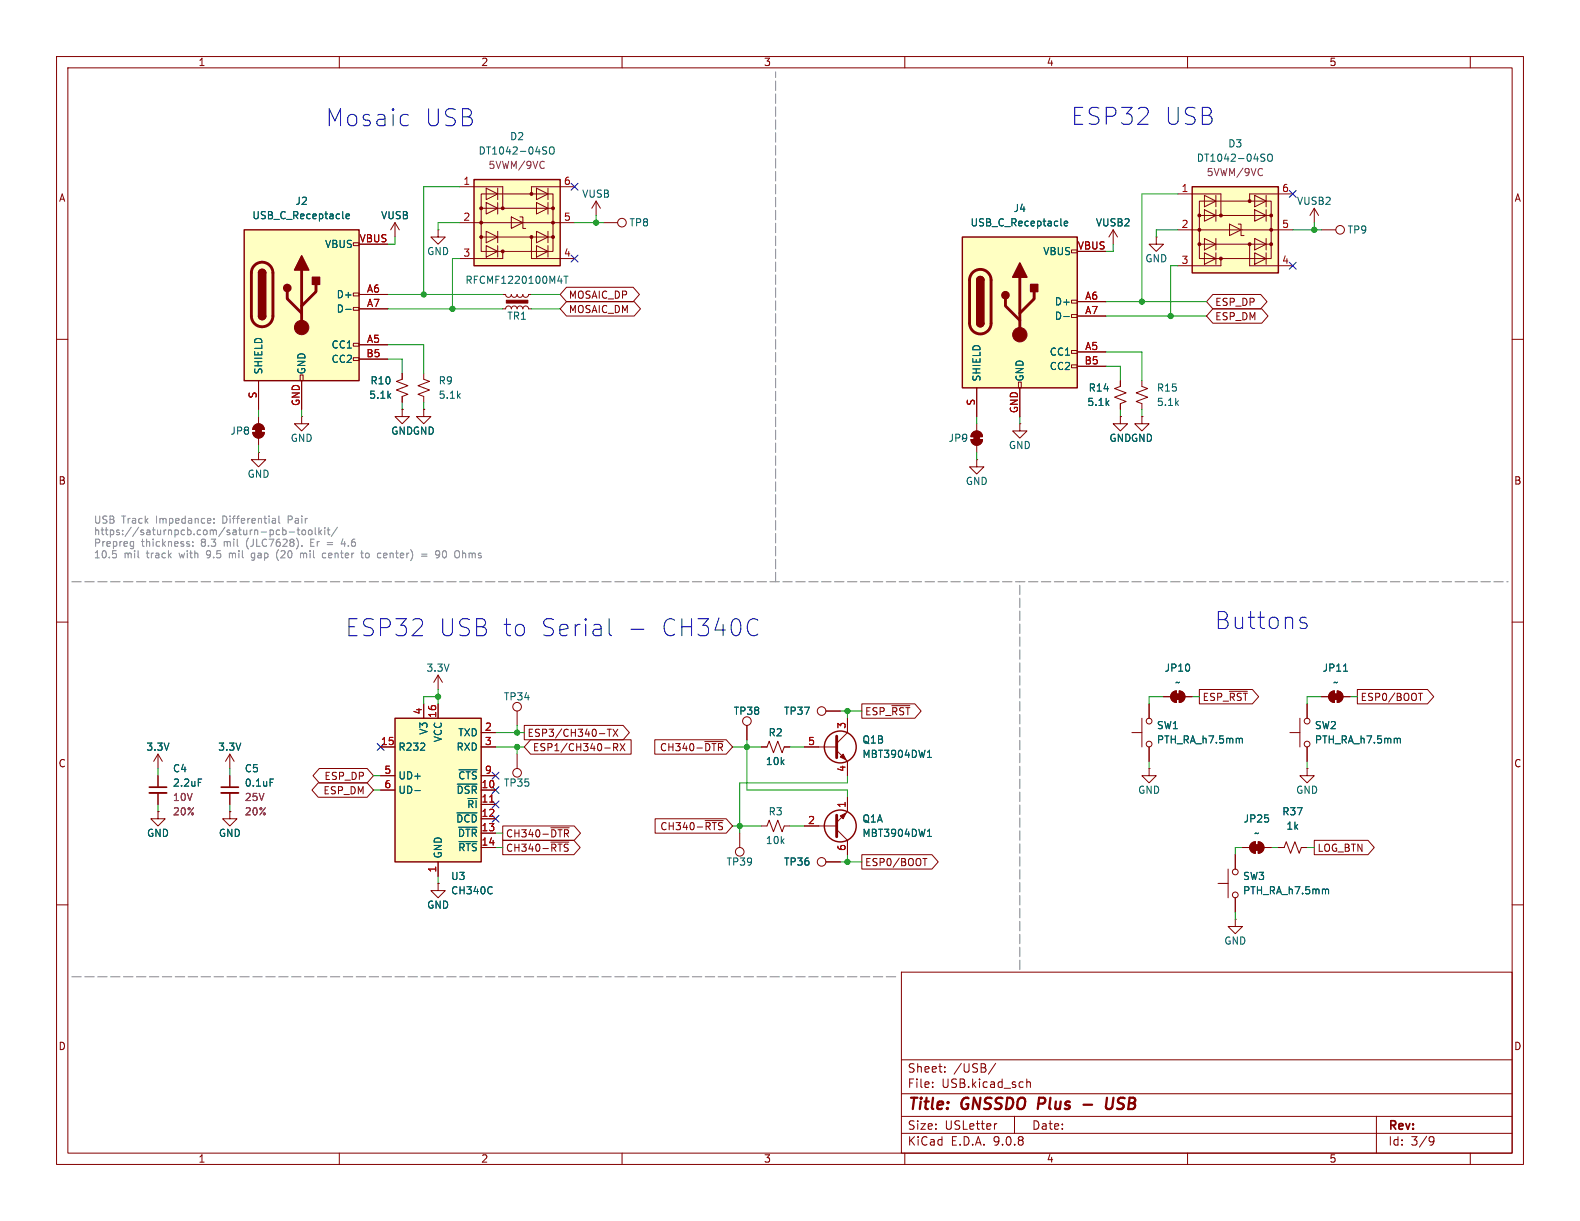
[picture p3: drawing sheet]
<svg xmlns="http://www.w3.org/2000/svg" width="279mm" height="216mm" viewBox="0 0 279 216" stroke-linecap="round" stroke-linejoin="round" font-family="sans-serif">
<g fill="none" stroke="#840000" stroke-width=".18">
<path d="M10 10h259.4v195.9h-259.4zM12 12h255.4v191.9h-255.4zM60 10v2M110 10v2M160 10v2M210 10v2M260 10v2M196.8 40.6l-.7 1.3M196.8 40.6l.8 1.3M196.8 40.6v2.6M233.7 40.6h2.5M10 60h2"/>
<path d="M53.3 73.7v1.2h1.3l-1.3 1.3-1.2-1.3h1.2M53.3 73.7h.1M267.4 60h2M10 110h2M267.4 110h2M40.6 137.2v2M40.6 140.2v2M146 152.4h2.6M10 160h2M159.4 171.9h108v32h-108zM267.4 160h2M159.4 197.4h108"/>
<path d="M159.4 193.4h108M159.4 187.4h108M164.9 192.1v.2M164.9 191.4v.1M167.1 189.4v.2M167.1 188.7v.1M176.1 188l-1.3 1.9M176.3 198.7l-.3 .1M179.4 197.4v3M181.6 190.8v1.5M181.6 191.4l.2-.1 .3 .1 .1 .9M243.4 197.4v6.5"/>
<path d="M60 203.9v2M110 203.9v2M159.4 200.4h108M160 203.9v2M210 203.9v2M253 201l.5 .1a.99 .99 0 0 1-.4 1.4h-.2M253.6 201.6l-.3 .3h-.3M260 203.9v2"/>
<circle cx="237" cy="40.6" r=".76"/>
<circle cx="145.3" cy="152.4" r=".76"/>
</g>
<path d="M183.8 194.1l-.3 2M191.6 195.3h1.5M195.8 194.1l-.2 1.6 .1 .3a.66 .66 0 0 0 1-.3l.2-1.6" fill="none" stroke="#840000" stroke-width=".4"/>
<path d="M39.1 139.2h3.1" fill="none" stroke="#840000" stroke-width=".3"/>
<path d="M39.1 140.2h3.1" fill="none" stroke="#840000" stroke-width=".33"/>
<path d="M47.8 137.7h.6" fill="none" stroke="#006464" stroke-width=".18"/>
<path d="M43.2 40.6h20.3v26.7h-20.3z" fill="#ffffc2"/>
<g fill="none" stroke="#840000" stroke-width=".18">
<path d="M69.8 39.4l-.7 1.2M69.8 39.4l.8 1.2M69.8 39.4v2.5M62.5 42.9h1v.5h-1zM62.5 51.8h1v.5h-1zM62.5 54.4h1v.5h-1zM63.5 43.2h5.1M63.5 52.1h5.1M63.5 54.6h5.1M45.7 67.3v5.1M53.1 66.3h.5v1h-.5zM53.3 67.3v5.1"/>
<path d="M62.5 60.7h1v.5h-1zM62.5 63.2h1v.6h-1zM63.5 61h5.1M63.5 63.5h5.1M71.1 66v1.1l-1 .3 2 .8-2 .8 2 .7-1 .4v1M198.1 67.3v1l-1 .4 2 .8-2 .7 2 .8-1 .4v1M27.9 143.5v1.3h1.3l-1.3 1.3-1.2-1.3h1.2M27.9 143.5h.1"/>
</g>
<path d="M43.2 40.6h20.3v26.7h-20.3zM45.7 48.3a.64 .64 0 0 1 .7-.7 .64 .64 0 0 1 .6 .7M45.7 55.9a.64 .64 0 0 0 .7 .6 .64 .64 0 0 0 .6-.6" fill="none" stroke="#840000" stroke-width=".25"/>
<path d="M45 46.9a1.9 1.9 0 0 1 2.1-.4 1.9 1.9 0 0 1 1.2 1.8v7.6a1.91 1.91 0 0 1-1.9 1.9 1.91 1.91 0 0 1-2-1.9l.1-7.8 .1-.6zM50.8 51.6v1.2l2.5 2.6M53.3 47.8v10.1M55.9 50.3v1.3l-2.6 2.5" fill="none" stroke="#840000" stroke-width=".51"/>
<g fill="#840000" stroke="#840000" stroke-width=".25">
<path d="M45.7 48.3h1.3v7.6h-1.3z"/>
<path d="M45.9 47.8a.64 .64 0 0 1 .7-.1 .64 .64 0 0 1 .4 .6h-1.3z"/>
<path d="M45.7 55.9h1.3a.64 .64 0 0 1-.6 .6 .64 .64 0 0 1-.7-.6z"/>
<path d="M53.3 45.2l1.3 2.6h-2.5z"/>
<path d="M55.2 49h1.3v1.3h-1.3z"/>
<circle cx="50.8" cy="50.9" r=".63"/>
</g>
<circle cx="53.3" cy="57.9" r="1.27" fill="#840000" stroke="#840000" stroke-width=".18"/>
<path d="M61.2 38.3l.6-.2-.1-.2-.3-.1-.2 .2 .1 .6h.4M61.1 54.7h1" fill="none" stroke="#006464" stroke-width=".18"/>
<path d="M210.8 33h15.3v15.3h-15.3z" fill="#ffffc2"/>
<g fill="none" stroke="#840000" stroke-width=".18">
<path d="M106.7 39.4h2.5M208.3 34.3h7.6v3.8M212.1 38.1h12.7v5.1h-12.7zM212.1 38.1v-2.5h12.7v2.5M213 34.5l2 1.1-2 1zM213 37.1l2 1-2 1zM215 34.5v2.1M215 37.1v2M217.4 39.6l2.1 1-2.1 1.1zM218.9 39.6h.6v2.1h.5M221.9 34.5l2 1.1-2 1zM221.9 37.1l2 1-2 1z"/>
<path d="M223.9 34.5v2.1M223.9 37.1v2M228.6 34.3h-7.6v1.3M77.5 40.6v1.3h1.2l-1.2 1.3-1.3-1.3h1.3M77.5 40.6h.1M204.5 41.9v1.3h1.2l-1.2 1.3-1.3-1.3h1.3M204.5 41.9h.1M208.3 40.6h20.3M212.1 43.2v2.5h12.7v-2.5M213 42.2l2 1-2 1zM213 44.7l2 1-2 1zM215 42.2v2"/>
<path d="M215 44.7v2M215.9 45.7v1.3h-7.6M221 43.2v3.8h7.6M221.9 42.2l2 1-2 1zM221.9 44.7l2 1-2 1zM223.9 42.2v2M223.9 44.7v2M71.1 72.4v1.3h1.3l-1.3 1.2-1.3-1.2h1.3M71.1 72.4h.1M74.9 72.4v1.3h1.3l-1.3 1.2-1.2-1.2h1.2M74.9 72.4h.1M74.9 66v1.1l1 .3-2 .8 2 .8-2 .7 1 .4v1"/>
<path d="M171.7 77.7h2a1.02 1.02 0 0 1-1 1 1.02 1.02 0 0 1-1-1zM172 76.5a1.02 1.02 0 0 1 1.1-.2 1.02 1.02 0 0 1 .6 .9h-2zM172.7 74.9v1.3M172.7 78.7v1.3M180.3 74.9v1.3h1.3l-1.3 1.3-1.2-1.3h1.2M180.3 74.9h.1M201.9 73.7v1.2h1.3l-1.3 1.3-1.2-1.3h1.2M201.9 73.7h.1M172.7 81.3v1.3h1.3l-1.3 1.2-1.3-1.2h1.3M172.7 81.3h.1M27.9 133.4l-.7 1.2M27.9 133.4l.8 1.2"/>
<path d="M27.9 133.4v2.5M40.6 133.4l-.7 1.2M40.6 133.4l.8 1.2M40.6 133.4v2.5M142.2 132.1h5.8M148 132.7l1.9 1.9v2.6M149.9 127v2.5l-1.9 1.9M40.6 143.5v1.3h1.3l-1.3 1.3-1.2-1.3h1.2M40.6 143.5h.1M142.2 146.1h5.8M148 146.7l1.9 1.9v2.5M149.9 141v2.5l-1.9 1.9"/>
<circle cx="110" cy="39.4" r=".76"/>
</g>
<g fill="#840000" stroke="#840000" stroke-width=".18">
<path d="M172.2 77h1v1h-1z"/>
<path d="M171.7 77.7h2a1.02 1.02 0 0 1-1 1 1.02 1.02 0 0 1-1-1z"/>
<path d="M172 76.5a1.02 1.02 0 0 1 1.1-.2 1.02 1.02 0 0 1 .6 .9h-2z"/>
<path d="M148.6 144.3l1-.5-.5 1z"/>
<path d="M148.6 133.9l.5-.5 .5 1z"/>
<circle cx="221" cy="35.6" r=".25"/>
<circle cx="224.8" cy="38.1" r=".25"/>
<circle cx="215.9" cy="38.1" r=".25"/>
<circle cx="212.1" cy="38.1" r=".25"/>
<circle cx="224.8" cy="40.6" r=".25"/>
<circle cx="212.1" cy="40.6" r=".25"/>
<circle cx="224.8" cy="43.2" r=".25"/>
<circle cx="221" cy="43.2" r=".25"/>
<circle cx="212.1" cy="43.2" r=".25"/>
<circle cx="215.9" cy="45.7" r=".25"/>
</g>
<g fill="none" stroke="#840000" stroke-width=".25">
<path d="M210.8 33h15.3v15.3h-15.3z"/>
<circle cx="148.6" cy="132.1" r="2.82"/>
<circle cx="148.6" cy="146" r="2.82"/>
</g>
<path d="M223.2 27.2l.5 .1M223.4 27.9l.3 .3-.3 .3M224.3 27.3l.2-.1a.43 .43 0 0 1 .5 .5v.4a.42 .42 0 0 1-.4 .4 .42 .42 0 0 1-.4-.4v-.4zM164 133.9h.7M164.2 132.8l.2-.1v1.2M164 147.9h.7M164.2 146.8l.2-.2v1.3" fill="none" stroke="#006464" stroke-width=".18"/>
<path d="M223 29.8l.2 .1M223.2 30.9l-.2 .2" fill="none" stroke="#840084" stroke-width=".18"/>
<path d="M148 130.2v3.8M148 144.1v3.9" fill="none" stroke="#840000" stroke-width=".51"/>
<path d="M83.8 31.8h15.3v15.2h-15.3z" fill="#ffffc2"/>
<g fill="none" stroke="#840000" stroke-width=".18">
<path d="M81.3 33h7.6v3.8M81.3 39.4h20.3M85.1 36.8h12.7v5.1h-12.7zM85.1 36.8v-2.5h12.7v2.5M86 33.3l2 1-2 1zM86 35.8l2 1-2 1zM88 33.3v2M88 35.8v2M90.4 38.4l2.1 1-2.1 1zM91.9 38.4h.6v2h.5M94.9 33.3l2 1-2 1zM94.9 35.8l2 1-2 1z"/>
<path d="M96.9 33.3v2M96.9 35.8v2M101.6 33h-7.6v1.3M105.4 35.6l-.8 1.2M105.4 35.6l.8 1.2M105.4 35.6v2.5M85.1 41.9v2.6h12.7v-2.6M86 40.9l2 1-2 1zM86 43.4l2 1.1-2 1zM88 40.9v2M88 43.4v2.1M88.9 54.6h.5l.2-.3 .3-.2 .4 .2 .1 .3 .2-.3 .3-.2 .4 .2 .1 .3 .2-.3 .3-.2 .4 .2 .2 .3 .1-.3 .4-.2 .3 .2 .2 .3h.5"/>
<path d="M88.9 52.1h.5l.2 .3 .3 .2 .4-.2 .1-.3 .2 .3 .3 .2 .4-.2 .1-.3 .2 .3 .4 .2 .3-.2 .2-.3 .1 .3 .4 .2 .3-.2 .2-.3h.5M88.9 44.5v1.2h-7.6M94 41.9v3.8h7.6M94.9 40.9l2 1-2 1zM94.9 43.4l2 1.1-2 1zM96.9 40.9v2M96.9 43.4v2.1M44.7 76.5h2a1.02 1.02 0 0 1-1 1 1.02 1.02 0 0 1-1-1zM45 75.2a1.02 1.02 0 0 1 1.1-.2 1.02 1.02 0 0 1 .6 .9h-2zM45.7 73.7v1.2M45.7 77.5v1.2M198.1 73.7v1.2h1.3l-1.3 1.3-1.3-1.3h1.3"/>
<path d="M198.1 73.7h.1M201.9 67.3v1l1 .4-2 .8 2 .7-2 .8 1 .4v1M134.6 132.1h1l.4-1 .8 2 .7-2 .8 2 .4-1h1M146 125.7h2.6M228.1 129.5h1.8M229.9 127v5.1M231.1 124.5v2.5M231.1 132.1v2.5"/>
<circle cx="145.3" cy="125.7" r=".76"/>
<circle cx="231.1" cy="127.5" r=".51"/>
<circle cx="231.1" cy="131.6" r=".51"/>
</g>
<g fill="#840000" stroke="#840000" stroke-width=".18">
<path d="M89.5 53.1h3.8v.5h-3.8z"/>
<path d="M45.2 75.7h1v1h-1z"/>
<path d="M44.7 76.5h2a1.02 1.02 0 0 1-1 1 1.02 1.02 0 0 1-1-1z"/>
<path d="M45 75.2a1.02 1.02 0 0 1 1.1-.2 1.02 1.02 0 0 1 .6 .9h-2z"/>
<circle cx="94" cy="34.3" r=".25"/>
<circle cx="97.8" cy="36.8" r=".25"/>
<circle cx="88.9" cy="36.8" r=".25"/>
<circle cx="85.1" cy="36.8" r=".25"/>
<circle cx="97.8" cy="39.4" r=".25"/>
<circle cx="85.1" cy="39.4" r=".25"/>
<circle cx="97.8" cy="41.9" r=".25"/>
<circle cx="94" cy="41.9" r=".25"/>
<circle cx="85.1" cy="41.9" r=".25"/>
<circle cx="88.9" cy="44.4" r=".25"/>
</g>
<path d="M83.8 31.8h15.3v15.2h-15.3z" fill="none" stroke="#840000" stroke-width=".25"/>
<path d="M96.2 26h.5M96.4 26.6l.3 .3-.3 .3M97.2 26.2l.3-.2a.43 .43 0 0 1 .5 .4v.4a.42 .42 0 0 1-.4 .5 .42 .42 0 0 1-.4-.5zM98.6 49.7h.8M99.7 48.8h.8M100.1 48.8v1.3M247.2 130.6h.4v.8" fill="none" stroke="#006464" stroke-width=".18"/>
<path d="M96 28.5l.2 .1M96.2 29.7l-.2 .1" fill="none" stroke="#840084" stroke-width=".18"/>
<path d="M170.2 41.9h20.3v26.7h-20.3z" fill="#ffffc2"/>
<g fill="none" stroke="#840000" stroke-width=".18">
<path d="M232.4 36.8l-.8 1.3M232.4 36.8l.8 1.3M232.4 36.8v2.6M189.5 44.2h1v.5h-1zM189.5 53.1h1v.5h-1zM189.5 55.6h1v.5h-1zM190.5 44.5h5.1M190.5 53.3h5.1M190.5 55.9h5.1M172.7 68.6v5.1M180.1 67.6h.5v1h-.5zM180.3 68.6v5.1"/>
<path d="M189.5 62h1v.5h-1zM189.5 64.5h1v.5h-1zM190.5 62.2h5.1M190.5 64.8h5.1M45.7 80v1.3h1.3l-1.3 1.3-1.3-1.3h1.3M45.7 80h.1M77.5 119.4l-.8 1.3M77.5 119.4l.7 1.3M77.5 119.4v2.5M91.4 125.7v2.6M91.4 133.4v2.5M132.1 128.3v2.5"/>
<path d="M200.2 129.5h1.7M201.9 127v5.1M203.2 135.9v1.3h1.3l-1.3 1.2-1.3-1.2h1.3M203.2 135.9h.1M203.2 124.5v2.5M203.2 132.1v2.5M205.7 123.2h1.3M207.3 122.5l.7-.3v2a1.02 1.02 0 0 1-.9-.6 1.02 1.02 0 0 1 .2-1.1zM208.5 122.2a1.02 1.02 0 0 1 1 1 1.02 1.02 0 0 1-1 1zM209.5 123.2h1.3M231.1 135.9v1.3h1.3l-1.3 1.2-1.2-1.2h1.2M231.1 135.9h.1"/>
<path d="M233.7 123.2h1.2M235.2 122.5l.8-.3v2a1.02 1.02 0 0 1-1-.6 1.02 1.02 0 0 1 .2-1.1zM236.5 122.2a1.02 1.02 0 0 1 1 1 1.02 1.02 0 0 1-1 1zM237.5 123.2h1.3M215.4 156.2h1.8M217.2 153.7v5.1M218.4 151.1v2.6M218.4 158.8v2.5M219.7 149.9h1.3M221.3 149.1l.7-.3v2.1a1.02 1.02 0 0 1-.9-.7 1.02 1.02 0 0 1 .2-1.1zM222.5 148.8a1.02 1.02 0 0 1 1 1.1 1.02 1.02 0 0 1-1 1zM223.5 149.9h1.3"/>
<path d="M226.1 149.9h1l.4-1.1 .7 2.1 .8-2.1 .7 2.1 .4-1h1M218.4 162.6v1.2h1.3l-1.3 1.3-1.2-1.3h1.2M218.4 162.6h.1"/>
<circle cx="91.4" cy="136.7" r=".76"/>
<circle cx="91.4" cy="125" r=".76"/>
<circle cx="132.1" cy="127.5" r=".76"/>
<circle cx="203.2" cy="127.5" r=".51"/>
<circle cx="203.2" cy="131.6" r=".51"/>
<circle cx="218.4" cy="158.2" r=".51"/>
<circle cx="218.4" cy="154.2" r=".51"/>
</g>
<path d="M170.2 41.9h20.3v26.7h-20.3zM172.7 49.5a.64 .64 0 0 1 .7-.6 .64 .64 0 0 1 .6 .6M172.7 57.2a.64 .64 0 0 0 .7 .6 .64 .64 0 0 0 .6-.6" fill="none" stroke="#840000" stroke-width=".25"/>
<path d="M172 48.2a1.9 1.9 0 0 1 2.1-.4 1.9 1.9 0 0 1 1.2 1.7v7.7a1.91 1.91 0 0 1-1.9 1.8 1.91 1.91 0 0 1-2-1.8l.1-7.8 .1-.7zM177.8 52.8v1.3l2.5 2.5M180.3 49v10.2M182.9 51.6v1.2l-2.6 2.6" fill="none" stroke="#840000" stroke-width=".51"/>
<g fill="#840000" stroke="#840000" stroke-width=".25">
<path d="M172.7 49.5h1.3v7.7h-1.3z"/>
<path d="M172.9 49.1a.64 .64 0 0 1 .7-.2 .64 .64 0 0 1 .4 .6h-1.3z"/>
<path d="M172.7 57.2h1.3a.64 .64 0 0 1-.6 .6 .64 .64 0 0 1-.7-.6z"/>
<path d="M180.3 46.5l1.3 2.5h-2.5z"/>
<path d="M182.2 50.3h1.3v1.3h-1.3z"/>
<circle cx="177.8" cy="52.2" r=".63"/>
</g>
<g fill="#840000" stroke="#840000" stroke-width=".18">
<path d="M207.8 122.7h1v1h-1z"/>
<path d="M207.3 122.5l.7-.3v2a1.02 1.02 0 0 1-.9-.6 1.02 1.02 0 0 1 .2-1.1z"/>
<path d="M208.5 122.2a1.02 1.02 0 0 1 1 1 1.02 1.02 0 0 1-1 1z"/>
<path d="M235.7 122.7h1v1h-1z"/>
<path d="M235.2 122.5l.8-.3v2a1.02 1.02 0 0 1-1-.6 1.02 1.02 0 0 1 .2-1.1z"/>
<path d="M236.5 122.2a1.02 1.02 0 0 1 1 1 1.02 1.02 0 0 1-1 1z"/>
<path d="M221.7 149.4h1.1v1h-1.1z"/>
<path d="M221.3 149.1l.7-.3v2.1a1.02 1.02 0 0 1-.9-.7 1.02 1.02 0 0 1 .2-1.1z"/>
<path d="M222.5 148.8a1.02 1.02 0 0 1 1 1.1 1.02 1.02 0 0 1-1 1z"/>
<circle cx="180.3" cy="59.2" r="1.27"/>
</g>
<path d="M188.2 39.5l.6-.1-.1-.2-.3-.1-.2 .2 .1 .6h.4M188.1 56h1M237.6 118.7h.7M219.2 130.6h.4l.1 .8M234.5 157.3h.4v.8" fill="none" stroke="#006464" stroke-width=".18"/>
<path d="M69.8 127h15.3v25.4h-15.3z" fill="#ffffc2"/>
<path d="M69.8 127h15.3v25.4h-15.3z" fill="none" stroke="#840000" stroke-width=".25"/>
<g fill="none" stroke="#840000" stroke-width=".18">
<path d="M63.5 43.2h5.1M63.5 52.1h5.1M63.5 54.6h5.1M100.2 50.8h11.8l1.1 1.3-1.1 1.2h-11.8l-1.1-1.2zM100.2 53.3h11.9l1.2 1.3-1.2 1.3h-11.9l-1.1-1.3zM190.5 44.5h5.1M190.5 53.3h5.1M190.5 55.9h5.1M214.5 54.6h8.6l1.1 1.3-1.1 1.3h-8.6l-1.1-1.3zM214.5 52.1h8.4l1.2 1.2-1.2 1.3h-8.4l-1.1-1.3zM45.7 67.3v5.1M53.3 67.3v5.1"/>
<path d="M63.5 61h5.1M63.5 63.5h5.1M71.1 72.4h.1M71.1 66v1.1M71.1 70.1v1M74.9 72.4h.1M172.7 68.6v5.1M180.3 68.6v5.1M190.5 62.2h5.1M190.5 64.8h5.1M198.1 73.7h.1M198.1 67.3v1"/>
<path d="M198.1 71.4v1M201.9 73.7h.1M27.9 137.2v2M40.6 137.2v2M56.3 138.4h8.6l1.1 1.3-1.1 1.3h-8.6l-1.1-1.3zM56.5 135.9h8.4l1.1 1.3-1.1 1.2h-8.4l-1.2-1.2zM67.3 132.1h2.5M67.3 137.2h2.5M67.3 139.7h2.5M74.9 124.5v2.5M77.5 124.5v2.5M85.1 132.1h2.5"/>
<path d="M85.1 137.2h2.5M85.1 139.7h2.5M85.1 129.5h2.5M92.7 128.3h17.5l1.1 1.2-1.1 1.3h-17.5zM93.8 130.8h17.8v2.6h-17.8l-1.1-1.3zM107.4 128.9h.7M107.7 128.9v1.3M108.4 128.9l.9 1.3M108.5 132.1h.6l.1-.2v-.3l-.7-.1v1.3M108.8 132.1l.4 .7M109.3 128.9l-.9 1.3M109.7 131.5l.8 1.3"/>
<path d="M110.5 131.5l-.8 1.3M115.8 130.8h12.6l1.1 1.3-1.1 1.3h-12.6zM124.6 131.1h3.3M132.1 128.3v2.5M134.6 132.1h1M138.7 132.1h1M142.2 132.1h2.6M146 125.7h2.6M149.9 127v2.5M149.9 134.6v2.6M152.4 124.5h9.4l1.1 1.2-1.1 1.3h-9.4zM157.7 124.8h3.2"/>
<path d="M203.2 124.5v2.5M203.2 132.1v2.5M205.7 123.2h1.3M209.5 123.2h1.3M212.1 121.9h9.4l1.1 1.3-1.1 1.3h-9.4zM217.4 122.2h3.2M231.1 124.5v2.5M231.1 132.1v2.5M233.7 123.2h1.2M237.5 123.2h1.3M240 121.9h12.4l1.1 1.3-1.1 1.3h-12.4zM250.8 122.6h.8"/>
<path d="M251.2 122.6v1.3M27.9 143.5h.1M27.9 140.2v2M40.6 143.5h.1M40.6 140.2v2M77.5 156.2v1.3h1.2l-1.2 1.3-1.3-1.3h1.3M77.5 156.2h.1M77.5 152.4v2.5M85.1 142.2h2.5M85.1 144.8h2.5M85.1 147.3h2.5M85.1 149.9h2.5"/>
<path d="M88.9 146h12.6l1.2 1.3-1.2 1.3h-12.6zM88.9 148.6h12.6l1.1 1.3-1.1 1.2h-12.6zM97.4 146.4h3.3M97.4 148.9h3.2M115.8 144.8h12.6l1.1 1.3-1.1 1.2h-12.6zM124.7 145.1h3.2M130.8 147.3v2.6M134.6 146.1h1l.4-1.1 .8 2.1 .7-2.1 .8 2.1 .4-1h1M142.2 146.1h2.6M146 152.4h2.6M149.9 141v2.5M149.9 148.6v2.5"/>
<path d="M152.4 151.1h12.4l1.1 1.3-1.1 1.3h-12.4zM163.2 151.8h.7M163.6 151.8v1.3M218.4 151.1v2.6M218.4 158.8v2.5M219.7 149.9h1.3M223.5 149.9h1.3M226.1 149.9h1M230.1 149.9h1M232.4 148.6h9.5l1.1 1.3-1.1 1.2h-9.5z"/>
<circle cx="130.8" cy="150.6" r=".76"/>
</g>
<g fill="none" stroke="#006464" stroke-width=".18">
<path d="M61.2 38.3l.6-.2-.1-.2-.3-.1-.2 .2 .1 .6h.4M188.2 39.5l.6-.1-.1-.2-.3-.1-.2 .2 .1 .6h.4M61.1 54.7h1M188.1 56h1M237.6 118.7h.7M35.1 137.7h.6M47.8 137.7h.6M73.4 139.8h.9M80.9 138.7h3.5M81.2 136.1h3.2M164 133.9h.7M164.2 132.8l.2-.1v1.2"/>
<path d="M219.2 130.6h.4l.1 .8M247.2 130.6h.4v.8M80.8 143.7h3.6M81.1 146.3h3.3M81.2 148.8h3.2M87 156.9h.1M87 157.9v.1M164 147.9h.7M164.2 146.8l.2-.2v1.3M234.5 157.3h.4v.8"/>
</g>
<path d="M86.6 141.8h.7" fill="none" stroke="#a90000" stroke-width=".18"/>
<path d="M26.4 139.2h3.1" fill="none" stroke="#840000" stroke-width=".3"/>
<path d="M26.4 140.2h3.1" fill="none" stroke="#840000" stroke-width=".33"/>
<path d="M12.7 102.9h254M137.2 102.9v-90.2M12.7 172.7h146M180.3 171.5v-68.6" fill="none" stroke="#848484" stroke-width=".18" stroke-dasharray="1.7 .6"/>
<g fill="none" stroke="#009600" stroke-width=".18">
<path d="M81.3 39.4h-3.8v1.2M81.3 33h-6.4v19.1M101.6 39.4h5.1M105.4 38.1v1.3M208.3 34.3h-6.4v19M232.4 39.4v1.2M68.6 52.1h20.3M68.6 54.6h20.3M69.8 41.9v1.3h-1.2M81.3 45.7h-1.3v8.9M94 52.1h5.1M94 54.6h5.1"/>
<path d="M195.6 53.3h17.8M195.6 55.9h17.8M196.8 43.2v1.3h-1.2M208.3 40.6h-3.8v1.3M208.3 47h-1.3v8.9M228.6 40.6h5.1M45.7 72.4v1.3M45.7 78.7v1.3M53.3 72.4v1.3M68.6 63.5h2.5v2.5M68.6 61h6.3v5M71.1 71.1v1.3"/>
<path d="M74.9 71.1v1.3M172.7 73.7v1.2M180.3 73.7v1.2M195.6 64.8h2.5v2.5M195.6 62.2h6.3v5.1M198.1 72.4v1.3M201.9 72.4v1.3M172.7 80v1.3M27.9 135.9v1.3M40.6 135.9v1.3M66 139.7h1.3M66 137.2h1.3"/>
<path d="M77.5 121.9v2.6M77.5 123.2h-2.6v1.3M87.6 132.1h5.1M87.6 129.5h5.1M91.4 128.3v1.2M91.4 132.1v1.3M129.5 132.1h5.1M132.1 130.8v8.9h17.8v1.3M139.7 132.1h2.5M148.6 125.7h3.8M149.9 137.2v1.2h-19.1v8.9M149.9 125.7v1.3"/>
<path d="M203.2 134.6v1.3M205.7 123.2h-2.5v1.3M210.8 123.2h1.3M231.1 134.6v1.3M233.7 123.2h-2.6v1.3M238.8 123.2h1.2M27.9 142.2v1.3M40.6 142.2v1.3M77.5 154.9v1.3M87.6 149.9h1.3M87.6 147.3h1.3M129.5 146.1h5.1"/>
<path d="M139.7 146.1h2.5M148.6 152.4h3.8M149.9 151.1v1.3M219.7 149.9h-1.3v1.2M224.8 149.9h1.3M231.1 149.9h1.3M218.4 161.3v1.3"/>
</g>
<g fill="none" stroke="#000084" stroke-width=".18">
<path d="M101 32.4l1.2 1.2M102.2 32.4l-1.2 1.2M228 33.7l1.2 1.2M229.2 33.7l-1.2 1.2M101 45.1l1.2 1.2M102.2 45.1l-1.2 1.2M228 46.4l1.2 1.2M229.2 46.4l-1.2 1.2M66.7 131.5l1.2 1.2M67.9 131.5l-1.2 1.2M87 136.6l1.2 1.2M87 139.1l1.2 1.2"/>
<path d="M88.2 136.6l-1.2 1.2M88.2 139.1l-1.2 1.2M87 141.6l1.2 1.2M87 144.2l1.2 1.2M88.2 141.6l-1.2 1.2M88.2 144.2l-1.2 1.2"/>
</g>
<path d="M71.9 20.2l.3 .2M72.2 22.1l-.3 .1M107.7 109.4v2.6l.2 .3 .2 .1M111.6 111.3h2.3M133.4 109.4l.6 .3M134 112.1l-.6 .3M230 110l1 .3 .2 .4-.2 .3-.3 .1h-.5l-.3-.1M230 109.3l.3-.2 .7 .2" fill="none" stroke="#0000c2" stroke-width=".18"/>
<g fill="none" stroke="#848484" stroke-width=".18">
<path d="M20.5 97.9l.1 .2-.1 .5M23.3 95.8h.3M23.6 95.8v1l-.1 .2M23.6 96.5l-.3 .1M33.2 96.2h.3v.2l-.1 .2h-.3M33.2 95.8h.3M34.1 96.5v.1M34.1 95.8v.1M37.8 92.4v.1M37.8 91.7v.1M40.6 97.8v.8M40.7 97.8l-.1 .1"/>
<path d="M44.5 99l.3 .1M44.9 97.8l-.4 .1-.1 .1 .1 .5 .4 .1M48.5 91.7l.2 .1v.7M48.7 92.5h-.4M48.7 92h-.4M49 97.7v.9l.3 .5M49.3 91.2v1.1l.2 .2M49.4 93.8l-.3-.1-.3 .3 .2 .5h.4M50 93.8l.4-.1 .2 .3-.1 .5h-.5M50 93.3v1.3M51.1 94.1h1M52.5 93.7h.5"/>
<path d="M52.7 93.3v1.1l.3 .2M53.1 97.9l.4-.1 .2 .2M53.1 97.8v.8M53.4 96.5v.1M53.4 93.8l.2-.1 .4 .1v.5l-.1 .2-.3 .1-.2-.2zM53.7 98v.6M53.9 97.8l-.2 .2M54.6 93.8l.2-.1 .3 .1 .1 .5-.1 .2-.3 .1-.2-.2zM55 95.9h.4M55.6 95.3h-.6v1.3h.6M55.7 93.3v1.1l.2 .2M56.4 93.3v1.3"/>
<path d="M56.5 94.1l.4 .5M56.9 93.7l-.5 .5M57.1 98.5l.1 .1h.4M57.4 93.3v.1M57.4 93.7v.9M57.6 97.9l-.4-.1-.1 .1M57.9 93.7h.4M57.9 95.9h.9M57.9 96.3h.9M58 93.3v1.1l.3 .2M59.7 93.2l-1.1 1.7M60.6 95.3l-.3 .9h.8"/>
<path d="M63.8 97.8h.5M64 98.6h.3M65.1 97.8l-.4 .1-.1 .1 .1 .5 .4 .1M68.3 97.8h-.3l-.2 .2 .1 .6h.4M68.4 98.1l-.6 .1M74.5 98h1M74.5 98.3h1M77 97.6l.3-.2h.2l.3 .2M78.8 97.5l-.1-.1a.68 .68 0 0 0-.5 .6 .68 .68 0 0 0 .5 .6l.1-.1M81.8 97.9l.2-.1 .3 .1v.7"/>
</g>
<g fill="#009600" stroke="#009600" stroke-width=".18">
<circle cx="80" cy="54.6" r=".46"/>
<circle cx="74.9" cy="52.1" r=".46"/>
<circle cx="105.4" cy="39.4" r=".46"/>
<circle cx="201.9" cy="53.3" r=".46"/>
<circle cx="232.4" cy="40.6" r=".46"/>
<circle cx="207" cy="55.9" r=".46"/>
<circle cx="132.1" cy="132.1" r=".46"/>
<circle cx="130.8" cy="146.1" r=".46"/>
<circle cx="149.9" cy="152.4" r=".46"/>
<circle cx="149.9" cy="125.7" r=".46"/>
<circle cx="91.4" cy="132.1" r=".46"/>
<circle cx="91.4" cy="129.5" r=".46"/>
<circle cx="77.5" cy="123.2" r=".46"/>
</g>
<g font-size="4.2" fill="#0000c2">
<text x="57.4" y="22.6">Mosaic</text>
<text x="74.8" y="22.6">USB</text>
<text x="189.2" y="22.4">ESP32</text>
<text x="205.7" y="22.4">USB</text>
<text x="61.1" y="112.8">ESP32</text>
<text x="77.5" y="112.8">USB to</text>
<text x="95.2" y="112.8">Serial</text>
<text x="116.2" y="112.8">CH340C</text>
<text x="214.6" y="111.5">Buttons</text>
</g>
<g font-size="2.8" fill="#840000">
<text x="160.4" y="196.8">Title:</text>
<text x="170.1" y="196.8">GNSSDO</text>
<text x="184.4" y="196.8">Plus</text>
<text x="198" y="196.8">USB</text>
</g>
<g font-size="2.1" fill="#840000">
<text x="160.4" y="189.9">Sheet:</text>
<text x="168.6" y="189.9">/USB/</text>
<text x="160.4" y="192.6">File:</text>
<text x="166.5" y="192.6">USB.kicad_sch</text>
<text x="160.4" y="202.8">KiCad</text>
<text x="160.4" y="200">Size:</text>
<text x="167.1" y="200">USLetter</text>
<text x="168.1" y="202.8">E.D.A.</text>
<text x="175.7" y="202.8">9.0.8</text>
<text x="182.4" y="200">Date:</text>
<text x="245.4" y="200.2">Rev:</text>
<text x="245.4" y="202.8">Id:</text>
<text x="249.5" y="202.8">3/9</text>
</g>
<g font-size="1.8" fill="#840000">
<text x="35" y="11.9">1</text>
<text x="85" y="11.9">2</text>
<text x="135" y="11.9">3</text>
<text x="185" y="11.9">4</text>
<text x="235" y="11.9">5</text>
<text x="10.3" y="35.9">A</text>
<text x="267.7" y="35.9">A</text>
<text x="100.5" y="53">MOSAIC_DP</text>
<text x="100.5" y="55.6">MOSAIC_DM</text>
<text x="214.8" y="56.8">ESP_DM</text>
<text x="214.8" y="54.3">ESP_DP</text>
<text x="10.3" y="85.9">B</text>
<text x="267.7" y="85.9">B</text>
<text x="212.6" y="124.1">ESP_~{RST}</text>
<text x="240.5" y="124.1">ESP0/BOOT</text>
<text x="93.2" y="130.5">ESP3/CH340-TX</text>
<text x="152.9" y="126.7">ESP_~{RST}</text>
<text x="10.3" y="135.9">C</text>
<text x="94.1" y="133">ESP1/CH340-RX</text>
<text x="116.6" y="133">CH340-~{DTR}</text>
<text x="267.7" y="135.9">C</text>
<text x="57.1" y="140.7">ESP_DM</text>
<text x="57.3" y="138.1">ESP_DP</text>
<text x="89.4" y="148.3">CH340-~{DTR}</text>
<text x="116.7" y="147">CH340-~{RTS}</text>
<text x="89.4" y="150.8">CH340-~{RTS}</text>
<text x="152.9" y="153.4">ESP0/BOOT</text>
<text x="232.9" y="150.8">LOG_BTN</text>
<text x="10.3" y="185.9">D</text>
<text x="267.7" y="185.9">D</text>
<text x="35" y="205.8">1</text>
<text x="85" y="205.8">2</text>
<text x="135" y="205.8">3</text>
<text x="185" y="205.8">4</text>
<text x="235" y="205.8">5</text>
</g>
<g font-size="1.8" fill="#006464">
<text x="84.5" y="27.5">DT1042-04SO</text>
<text x="90.1" y="25">D2</text>
<text x="211.5" y="28.8">DT1042-04SO</text>
<text x="217.1" y="26.3">D3</text>
<text x="102.9" y="35.2">VUSB</text>
<text x="44.5" y="39">USB_C_Receptacle</text>
<text x="52.1" y="36.4">J2</text>
<text x="67.3" y="39">VUSB</text>
<text x="111.2" y="40.2">TP8</text>
<text x="171.5" y="40.2">USB_C_Receptacle</text>
<text x="179.1" y="37.7">J4</text>
<text x="193.7" y="40.2">VUSB2</text>
<text x="229.3" y="36.4">VUSB2</text>
<text x="238.2" y="41.5">TP9</text>
<text x="57.4" y="44">VBUS</text>
<text x="75.4" y="45.3">GND</text>
<text x="184.4" y="45.3">VBUS</text>
<text x="202.4" y="46.6">GND</text>
<text x="59.4" y="52.9">D+</text>
<text x="82.2" y="50.4">RFCMF1220100M4T</text>
<text x="59.4" y="55.5">D-</text>
<text x="89.6" y="56.7">TR1</text>
<text x="186.4" y="54.2">D+</text>
<text x="186.4" y="56.7">D-</text>
<text x="58.5" y="61.8">CC1</text>
<text x="58.5" y="64.4">CC2</text>
<text x="185.5" y="63.1">CC1</text>
<text x="185.5" y="65.6">CC2</text>
<text x="46.6" y="66.3" transform="rotate(-90 46.6 66.3)">SHIELD</text>
<text x="54.2" y="66.3" transform="rotate(-90 54.2 66.3)">GND</text>
<text x="65.2" y="70.7">5.1k</text>
<text x="65.4" y="68.2">R10</text>
<text x="77.5" y="68.2">R9</text>
<text x="77.5" y="70.7">5.1k</text>
<text x="173.6" y="67.6" transform="rotate(-90 173.6 67.6)">SHIELD</text>
<text x="181.2" y="67.6" transform="rotate(-90 181.2 67.6)">GND</text>
<text x="192.2" y="72">5.1k</text>
<text x="192.4" y="69.4">R14</text>
<text x="204.5" y="72">5.1k</text>
<text x="204.5" y="69.4">R15</text>
<text x="40.6" y="77.1">JP8</text>
<text x="44" y="76.8" transform="rotate(-90 44 76.8)">~</text>
<text x="69.1" y="77.1">GNDGND</text>
<text x="51.3" y="78.3">GND</text>
<text x="167.6" y="78.3">JP9</text>
<text x="171" y="78" transform="rotate(-90 171 78)">~</text>
<text x="178.3" y="79.6">GND</text>
<text x="196.1" y="78.3">GNDGND</text>
<text x="43.7" y="84.7">GND</text>
<text x="170.7" y="86">GND</text>
<text x="75.3" y="119">3.3V</text>
<text x="205.9" y="119">JP10</text>
<text x="233.8" y="119">JP11</text>
<text x="89" y="124.1">TP34</text>
<text x="207.7" y="121.5">~</text>
<text x="235.7" y="121.5">~</text>
<text x="75.8" y="130" transform="rotate(-90 75.8 130)">V3</text>
<text x="78.3" y="131.3" transform="rotate(-90 78.3 131.3)">VCC</text>
<text x="80.9" y="130.4">TXD</text>
<text x="129.7" y="126.6">TP38</text>
<text x="135.8" y="130.4">R2</text>
<text x="138.5" y="126.6">TP37</text>
<text x="152.4" y="131.7">Q1B</text>
<text x="204.5" y="131.7">PTH_RA_h7.5mm</text>
<text x="204.5" y="129.1">SW1</text>
<text x="232.4" y="131.7">PTH_RA_h7.5mm</text>
<text x="232.4" y="129.1">SW2</text>
<text x="25.8" y="132.9">3.3V</text>
<text x="30.5" y="136.8">C4</text>
<text x="38.5" y="132.9">3.3V</text>
<text x="43.2" y="136.8">C5</text>
<text x="70.4" y="132.9">R232</text>
<text x="80.6" y="132.9">RXD</text>
<text x="135.3" y="135.5">10k</text>
<text x="152.4" y="134.2">MBT3904DW1</text>
<text x="30.5" y="139.3">2.2uF</text>
<text x="43.2" y="139.3">0.1uF</text>
<text x="70.4" y="138">UD+</text>
<text x="70.4" y="140.6">UD-</text>
<text x="80.6" y="140.6">~{DSR}</text>
<text x="80.9" y="138">~{CTS}</text>
<text x="82.5" y="143.1">~{RI}</text>
<text x="89" y="139.3">TP35</text>
<text x="201.2" y="140.6">GND</text>
<text x="229.1" y="140.6">GND</text>
<text x="25.9" y="148.2">GND</text>
<text x="38.6" y="148.2">GND</text>
<text x="80.6" y="145.6">~{DCD}</text>
<text x="80.9" y="148.2">~{DTR}</text>
<text x="135.3" y="149.5">10k</text>
<text x="135.8" y="144.4">R3</text>
<text x="152.4" y="148.2">MBT3904DW1</text>
<text x="152.4" y="145.6">Q1A</text>
<text x="219.8" y="145.6">JP25</text>
<text x="221.7" y="148.2">~</text>
<text x="226.7" y="144.4">R37</text>
<text x="227.4" y="146.9">1k</text>
<text x="78.3" y="151.9" transform="rotate(-90 78.3 151.9)">GND</text>
<text x="79.7" y="155.8">U3</text>
<text x="80.9" y="150.7">~{RTS}</text>
<text x="128.4" y="153.3">TP39</text>
<text x="138.5" y="153.3">TP36</text>
<text x="219.7" y="155.8">SW3</text>
<text x="75.4" y="160.9">GND</text>
<text x="79.7" y="158.3">CH340C</text>
<text x="219.7" y="158.3">PTH_RA_h7.5mm</text>
<text x="216.4" y="167.2">GND</text>
</g>
<g font-size="1.8" fill="#a90000">
<text x="81.8" y="32.8">1</text>
<text x="99.6" y="32.8">6</text>
<text x="208.8" y="34">1</text>
<text x="226.6" y="34">6</text>
<text x="81.8" y="39.1">2</text>
<text x="99.6" y="39.1">5</text>
<text x="208.8" y="40.4">2</text>
<text x="226.6" y="40.4">5</text>
<text x="63.5" y="42.9">VBUS</text>
<text x="81.8" y="45.5">3</text>
<text x="99.6" y="45.5">4</text>
<text x="190.5" y="44.2">VBUS</text>
<text x="208.8" y="46.7">3</text>
<text x="226.6" y="46.7">4</text>
<text x="64.8" y="51.8">A6</text>
<text x="191.8" y="53.1">A6</text>
<text x="64.8" y="54.4">A7</text>
<text x="191.8" y="55.6">A7</text>
<text x="64.7" y="63.2">B5</text>
<text x="64.8" y="60.7">A5</text>
<text x="191.7" y="64.5">B5</text>
<text x="191.8" y="62">A5</text>
<text x="45.5" y="70.6" transform="rotate(-90 45.5 70.6)">S</text>
<text x="53.1" y="71.9" transform="rotate(-90 53.1 71.9)">GND</text>
<text x="172.5" y="71.8" transform="rotate(-90 172.5 71.8)">S</text>
<text x="180.1" y="73.2" transform="rotate(-90 180.1 73.2)">GND</text>
<text x="67.3" y="131.8">15</text>
<text x="74.7" y="126.4" transform="rotate(-90 74.7 126.4)">4</text>
<text x="77.2" y="127" transform="rotate(-90 77.2 127)">16</text>
<text x="85.7" y="129.3">2</text>
<text x="85.7" y="131.8">3</text>
<text x="142.8" y="131.8">5</text>
<text x="149.6" y="129" transform="rotate(-90 149.6 129)">3</text>
<text x="67.9" y="136.9">5</text>
<text x="85.7" y="136.9">9</text>
<text x="149.6" y="136.6" transform="rotate(-90 149.6 136.6)">4</text>
<text x="67.9" y="139.4">6</text>
<text x="85" y="139.4">10</text>
<text x="85" y="142">11</text>
<text x="149.6" y="142.9" transform="rotate(-90 149.6 142.9)">1</text>
<text x="85" y="144.5">12</text>
<text x="85" y="147.1">13</text>
<text x="85" y="149.6">14</text>
<text x="142.8" y="145.8">2</text>
<text x="77.2" y="154.4" transform="rotate(-90 77.2 154.4)">1</text>
<text x="149.6" y="150.6" transform="rotate(-90 149.6 150.6)">6</text>
</g>
<g font-size="1.8" fill="#840084">
<text x="86.3" y="30.1">5VWM/9VC</text>
<text x="213.3" y="31.3">5VWM/9VC</text>
<text x="30.5" y="141.8">10V</text>
<text x="43.2" y="141.8">25V</text>
<text x="30.5" y="144.4">20%</text>
<text x="43.2" y="144.4">20%</text>
</g>
<g font-size="1.8" fill="#848484">
<text x="16.5" y="92.7">USB</text>
<text x="16.5" y="94.7">https://saturnpcb.com/saturn-pcb-toolkit/</text>
<text x="21.5" y="92.7">Track</text>
<text x="27.7" y="92.7">Impedance:</text>
<text x="39.6" y="92.7">Differential</text>
<text x="51.4" y="92.7">Pair</text>
<text x="16.5" y="96.8">Prepreg</text>
<text x="16.5" y="98.8">10.5</text>
<text x="21.9" y="98.8">mil</text>
<text x="25" y="96.8">thickness:</text>
<text x="26" y="98.8">track</text>
<text x="32" y="98.8">with</text>
<text x="35.7" y="96.8">8.3</text>
<text x="37" y="98.8">9.5</text>
<text x="39.9" y="96.8">mil</text>
<text x="41.2" y="98.8">mil</text>
<text x="44" y="96.8">(JLC7628).</text>
<text x="45.3" y="98.8">gap</text>
<text x="49.9" y="98.8">(20</text>
<text x="54.4" y="98.8">mil</text>
<text x="55.6" y="96.8">Er</text>
<text x="58.5" y="98.8">center</text>
<text x="61.4" y="96.8">4.6</text>
<text x="65.6" y="98.8">to</text>
<text x="68.6" y="98.8">center)</text>
<text x="76.6" y="98.8">=</text>
<text x="79.3" y="98.8">90</text>
<text x="82.9" y="98.8">Ohms</text>
</g>
</svg>
